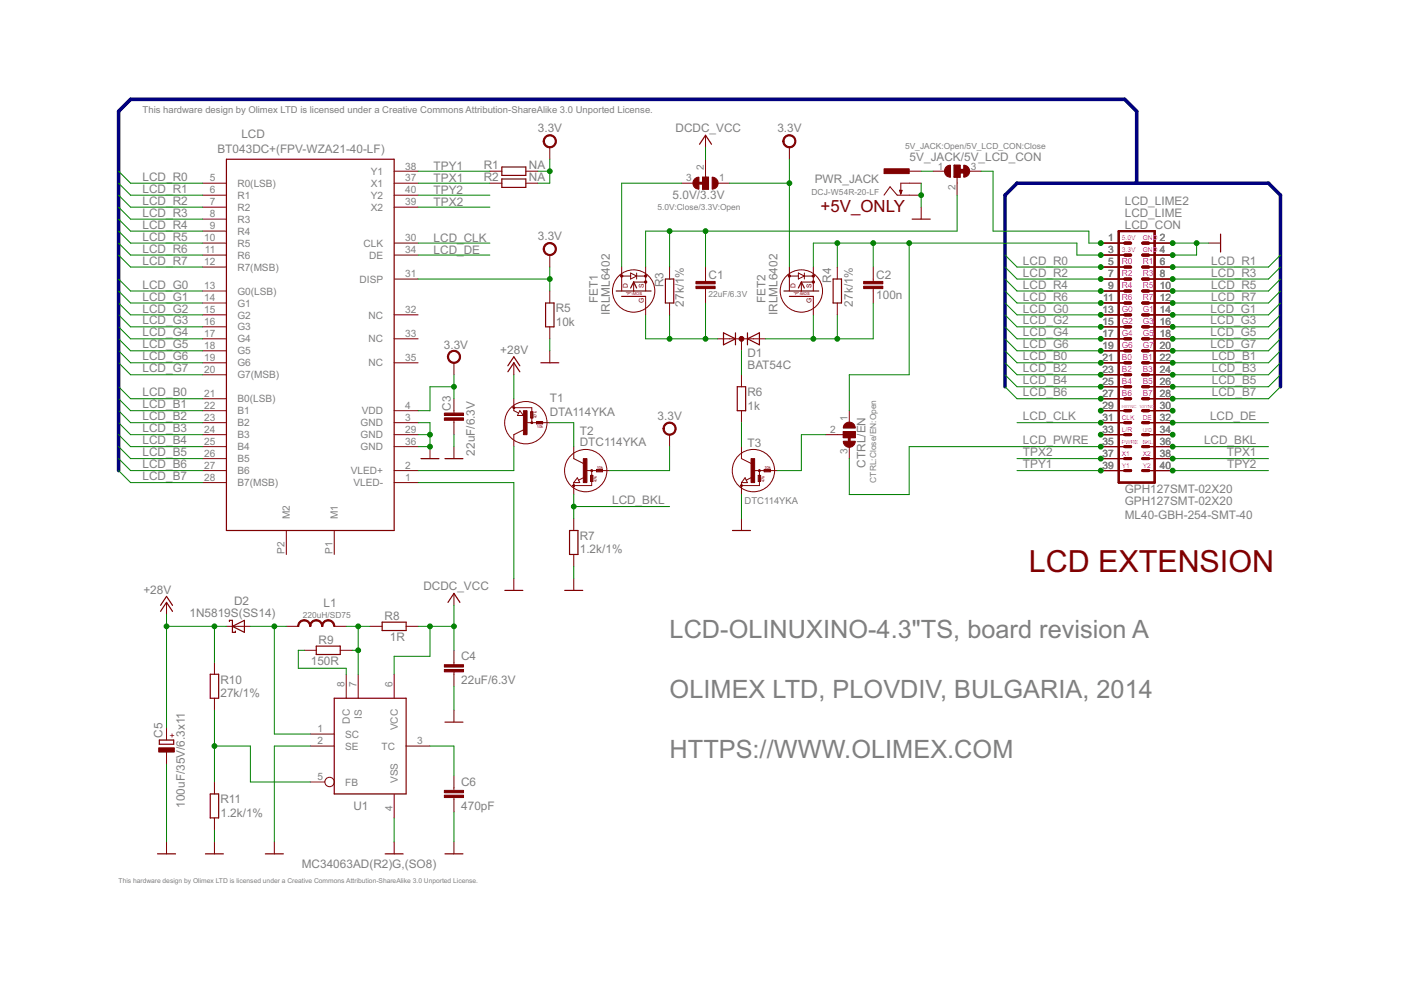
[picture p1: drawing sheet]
<svg xmlns="http://www.w3.org/2000/svg" width="297mm" height="210mm" viewBox="0 0 297 210" stroke-linecap="round" stroke-linejoin="round" font-family="sans-serif">
<g fill="none" stroke="#800000" stroke-width=".61">
<path d="M147.7 38.8h1.9M238.5 59.2h1.2M238.5 56.6h1.2M238.5 54.1h1.2M238.5 51.5h1.2M242.3 59.2h1.2M242.3 56.6h1.2M242.3 54.1h1.2M242.3 51.5h1.2M238.5 61.7h1.2M238.5 64.2h1.2M238.5 66.8h1.2"/>
<path d="M238.5 69.3h1.2M238.5 71.8h1.2M238.5 74.4h1.2M238.5 76.9h1.2M238.5 79.5h1.2M242.3 61.7h1.2M242.3 64.2h1.2M242.3 66.8h1.2M242.3 69.3h1.2M242.3 71.8h1.2M242.3 74.4h1.2M242.3 76.9h1.2"/>
<path d="M242.3 79.5h1.2M180.1 92.2v1.9M238.5 82h1.2M238.5 84.5h1.2M238.5 87.1h1.2M238.5 89.6h1.2M238.5 92.2h1.2M238.5 94.7h1.2M238.5 97.2h1.2M238.5 99.8h1.2M242.3 82h1.2M242.3 84.5h1.2"/>
<path d="M242.3 87.1h1.2M242.3 89.6h1.2M242.3 92.2h1.2M242.3 94.7h1.2M242.3 97.2h1.2M242.3 99.8h1.2"/>
</g>
<path d="M202.9 36.3h2.1" fill="none" stroke="#800000" stroke-width="1"/>
<g fill="#800000" stroke="#800000" stroke-width=".21">
<path d="M166.3 29a1.39 1.39 0 0 1 2.3 .2 1.39 1.39 0 0 1-.9 2.1 1.39 1.39 0 0 1-1.7-1.3h.2a1.15 1.15 0 0 1 1.6-1.1 1.15 1.15 0 0 1 .3 1.9 1.15 1.15 0 0 1-1.8-.6l-.1-.2h-.2z" fill-rule="evenodd"/>
<path d="M131.6 58.3h.4v.4h-.4z" fill-rule="evenodd"/>
<path d="M136.7 58.3h.4v.4h-.4z" fill-rule="evenodd"/>
<path d="M136.7 59.6h.4v.4h-.4z" fill-rule="evenodd"/>
<path d="M167.2 58.3h.3v.4h-.3z" fill-rule="evenodd"/>
<path d="M172.3 58.3h.3v.4h-.3z" fill-rule="evenodd"/>
<path d="M172.3 59.6h.3v.4h-.3z" fill-rule="evenodd"/>
<path d="M160.9 99.6h.3v.3h-.3l-.1-.1 .3-.1-.3 .1z" fill-rule="evenodd"/>
<path d="M157.1 102.8h.3v.3h-.3l-.1-.1 .2-.1-.2 .1z" fill-rule="evenodd"/>
<path d="M115.5 29a1.4 1.4 0 0 1 2.3 .2 1.4 1.4 0 0 1-.9 2.1 1.4 1.4 0 0 1-1.7-1.3h.2a1.15 1.15 0 0 1 1.6-1.1 1.15 1.15 0 0 1 .3 1.9 1.15 1.15 0 0 1-1.8-.6l-.1-.2h-.2z" fill-rule="evenodd"/>
<path d="M178.8 93.6h2.5a1.27 1.27 0 0 1-1.2 1.2 1.27 1.27 0 0 1-1.3-1.2z" fill-rule="evenodd"/>
<path d="M179.2 89.8a1.27 1.27 0 0 1 1.4-.2 1.27 1.27 0 0 1 .7 1.2h-2.5l.1-.5z" fill-rule="evenodd"/>
<path d="M69.6 131.4a1.37 1.37 0 0 1 1.4 1.4h-.3l-.2-.7-.4-.3-.5-.1z" fill-rule="evenodd"/>
<path d="M68.6 131.8l.5-.3 .5-.1v.3l-.5 .1-.4 .3-.2 .7h-.3l.1-.5z" fill-rule="evenodd"/>
<path d="M67.1 131.4a1.37 1.37 0 0 1 1.4 1.4h-.3l-.3-.7-.4-.3-.4-.1z" fill-rule="evenodd"/>
<path d="M66.1 131.8l.5-.3 .5-.1v.3l-.6 .1-.4 .3-.2 .7h-.2v-.5z" fill-rule="evenodd"/>
<path d="M64.5 131.4a1.37 1.37 0 0 1 1.4 1.4h-.2l-.3-.7-.4-.3-.5-.1z" fill-rule="evenodd"/>
<path d="M63.5 131.8l.6-.3 .4-.1v.3l-.5 .1-.4 .3-.2 .7h-.3l.1-.5z" fill-rule="evenodd"/>
<path d="M95.2 74.7a1.4 1.4 0 0 1 2.3 .2 1.4 1.4 0 0 1-.9 2.1 1.4 1.4 0 0 1-1.8-1.4h.3a1.15 1.15 0 0 1 1.6-1 1.15 1.15 0 0 1 .3 1.9 1.15 1.15 0 0 1-1.9-.6v-.3h-.3z" fill-rule="evenodd"/>
<path d="M115.5 51.8a1.4 1.4 0 0 1 2.3 .3 1.4 1.4 0 0 1-.8 2 1.4 1.4 0 0 1-1.8-1.3h.2a1.15 1.15 0 0 1 1.6-1.1 1.15 1.15 0 0 1 .3 1.9 1.15 1.15 0 0 1-1.8-.5l-.1-.3h-.2z" fill-rule="evenodd"/>
<path d="M147.2 38l.5-.4h.5v2.5a1.27 1.27 0 0 1-1.2-.7 1.27 1.27 0 0 1 .2-1.4z" fill-rule="evenodd"/>
<path d="M151 37.6a1.27 1.27 0 0 1 1.3 1.2 1.27 1.27 0 0 1-1.3 1.3z" fill-rule="evenodd"/>
<path d="M125.3 99.6h.3v.3h-.3v-.1h.2h-.2z" fill-rule="evenodd"/>
<path d="M121.5 102.8h.3v.3h-.3v-.1h.2h-.2z" fill-rule="evenodd"/>
<path d="M112.6 89.5h.3v.3h-.3v-.2h.2h-.2z" fill-rule="evenodd"/>
<path d="M108.8 86.3h.3v.3h-.3v-.2h.2h-.2z" fill-rule="evenodd"/>
<path d="M140.9 89.9a1.39 1.39 0 0 1 2.3 .3 1.39 1.39 0 0 1-.9 2 1.39 1.39 0 0 1-1.7-1.3h.2a1.15 1.15 0 0 1 1.6-1.1 1.15 1.15 0 0 1 .3 1.9 1.15 1.15 0 0 1-1.8-.5l-.1-.3h-.2z" fill-rule="evenodd"/>
<path d="M204.3 35a1.27 1.27 0 0 1 1.3 1.3 1.27 1.27 0 0 1-1.3 1.3z" fill-rule="evenodd"/>
<path d="M200.6 35.5l.5-.4 .4-.1v2.6a1.27 1.27 0 0 1-1.1-.8 1.27 1.27 0 0 1 .2-1.3z" fill-rule="evenodd"/>
<circle cx="157.2" cy="71.8" r=".51"/>
</g>
<g fill="none" stroke="#800000" stroke-width=".21">
<path d="M42.9 38.8h5.1M83.6 38.8h5M83.6 36.3h5M103.9 38.8h2.5M103.9 36.3h2.5M111.5 38.8h2.5M111.5 36.3h2.5M116.6 31.2v2.6M144.5 38.8h2.5M148.9 37.6h1.3v2.5h-1.3zM149.6 28.7v2.5M149.6 33.8v3.8"/>
<path d="M152.1 38.8h2.6M167.4 31.2v2.6M192.8 36.3h2.5M195.3 38.8h-4.3v2.3M197.8 36.3h2.6M202.3 35h1.3v2.6h-1.3zM202.9 37.6v3.8M205.5 36.3h2.5M42.9 51.5h5.1M42.9 54.1h5.1M42.9 56.6h5.1M42.9 41.4h5.1"/>
<path d="M42.9 43.9h5.1M42.9 46.5h5.1M42.9 49h5.1M83.6 51.5h5M83.6 54.1h5M83.6 59.2h5M83.6 41.4h5M83.6 43.9h5M116.6 54.1v2.5M131.8 58.5h1.9M131.8 56.6v5.1M133.7 57.9l1.3 .6-1.3 .7z"/>
<path d="M135 58.5h1.9M135 57.9v1.3M136.9 56.6v5.1M136.9 59.8h-2.6v1.9M142 56.6v2.6M149.6 56.6v3.1M167.4 56.6v5.1M167.4 58.5h1.9M169.3 57.9l1.2 .6-1.2 .7zM170.5 58.5h1.9M170.5 57.9v1.3M172.4 59.8h-2.5v1.9"/>
<path d="M172.4 56.6v5.1M177.5 56.6v2.6M185.1 56.6v3.1M187.4 41.4l1.3-1.8 1.5 1.8h5.1M195.3 43.9v2.6M233.4 51.5h5.1M233.4 54.1h5.1M233.4 56.6h5.1M233.4 59.2h5.1M243.5 51.5h5.1M243.5 54.1h5.1M243.5 56.6h5.1"/>
<path d="M243.5 59.2h5.1M256.2 51.5h2.6M42.9 61.7h5.1M42.9 64.2h5.1M42.9 66.8h5.1M42.9 69.3h5.1M42.9 71.8h5.1M42.9 74.4h5.1M42.9 76.9h5.1M42.9 79.5h5.1M83.6 66.8h5M83.6 71.8h5"/>
<path d="M83.6 76.9h5M96.2 76.9v2.6M108.9 76.9v2.6M116.6 61.7v2.5M116.6 69.3v2.5M116.6 74.4v2.5M136.9 62.9v3.9M142 64.2v2.6M149.6 61.2v3M152.1 71.8h10.2M157.2 71.8v2.6M157.2 79.5v2.5"/>
<path d="M172.4 62.9v3.9M177.5 64.2v2.6M185.1 61.2v3M233.4 61.7h5.1M233.4 64.2h5.1M233.4 66.8h5.1M233.4 69.3h5.1M233.4 71.8h5.1M233.4 74.4h5.1M233.4 76.9h5.1M233.4 79.5h5.1M243.5 61.7h5.1"/>
<path d="M243.5 64.2h5.1M243.5 66.8h5.1M243.5 69.3h5.1M243.5 71.8h5.1M243.5 74.4h5.1M243.5 76.9h5.1M243.5 79.5h5.1M42.9 84.5h5.1M42.9 87.1h5.1M42.9 89.6h5.1M42.9 92.2h5.1M42.9 94.7h5.1"/>
<path d="M42.9 97.2h5.1M42.9 99.8h5.1M83.6 87.1h5M83.6 89.6h5M83.6 92.2h5M83.6 94.7h5M83.6 99.8h5M91.2 94.7v2.5M96.2 84.5v3.1M96.2 89.1v3.1M96.2 94.7v2.5M108.9 84.5v2.6l1 .5"/>
<path d="M108.9 86.4h3.9v3.2M110.2 87.1l.8 1h-1.3zM111 91.1l-2.1 1.1v2.5M111.5 89.6h5.1M112.5 87.3h.5v1.3h-.5zM112.6 87.3v1.3M112.9 87.3v1.3M113.8 89.4h1.2v.5h-1.2zM113.8 89.7h1.2M113.8 89.5h1.2M121.6 94.7v2.5l2.1 1.1M124.2 99.8h5.1"/>
<path d="M125.5 99.8v3.2h-3.9M126.5 99.5h1.2v.5h-1.2zM126.5 99.7h1.2M126.5 99.9h1.2M142 92.2v2.5M157.2 87.1v2.5M157.2 94.7v2.5l2 1.1M159.7 99.8h5.1M161 99.8v3.2h-3.8M162 99.5h1.3v.5h-1.3zM162 99.7h1.3M162 99.9h1.3"/>
<path d="M175 92.2h3.8M178.8 91.5h2.5v1.3h-2.5zM180.1 87.1v2.5M180.1 94.7v2.5M233.4 82h5.1M233.4 84.5h5.1M233.4 87.1h5.1M233.4 89.6h5.1M233.4 92.2h5.1M233.4 94.7h5.1M233.4 97.2h5.1M233.4 99.8h5.1"/>
<path d="M243.5 82h5.1M243.5 84.5h5.1M243.5 87.1h5.1M243.5 89.6h5.1M243.5 92.2h5.1M243.5 94.7h5.1M243.5 97.2h5.1M243.5 99.8h5.1M42.9 102.3h5.1M60.7 112.5v5.1M70.9 112.5v5.1M83.6 102.3h5"/>
<path d="M121.6 102.3v2.6M121.6 109.9v2.6M121.6 117.6v2.5M122.4 101.3l.5 1h-1.3zM123.9 101.2l-1.2 .6M125.2 100.8h.5v1.3h-.5zM125.3 100.8v1.3M125.6 100.8v1.3M157.2 102.3v2.6M157.2 109.9v2.6M158 101.3l.5 1h-1.3zM159.4 101.2l-1.2 .6"/>
<path d="M160.8 100.8h.5v1.3h-.5zM160.9 100.8v1.3M161.1 100.8v1.3M35.3 127.7v2.6M48 132.8h5.1M60.7 132.8h2.5M64.5 137.9h2.6M70.9 132.8h2.5M72.1 137.9h2.6M78.5 132.8h2.5M86.1 132.8h2.5M96.2 125.8v2.6"/>
<path d="M96.2 137.9v3M108.9 122.6v2.6M121.6 122.6v2.6M35.3 154.4v2.5M35.3 159.4v2.6M45.5 140.4v2.6M45.5 148v2.6M65.8 158.2h5.1M65.8 155.6h5.1M73.4 143v5M75.9 143v5M83.6 143v5"/>
<path d="M86.1 158.2h5.1M96.2 142.5v3M96.2 150.6v2.5M35.3 178.5v2.5M45.5 165.8v2.5M45.5 173.4v2.6M45.5 178.5v2.5M58.2 178.5v2.5M65.8 165.8h3.1M83.6 168.3v5.1M83.6 178.5v2.5M96.2 164.5v3.1"/>
<path d="M96.2 169.1v3M96.2 178.5v2.5"/>
<circle cx="134.3" cy="61.7" r="4.5"/>
<circle cx="169.9" cy="61.7" r="4.5"/>
<circle cx="111.5" cy="89.6" r="4.5"/>
<circle cx="124.2" cy="99.8" r="4.5"/>
<circle cx="159.7" cy="99.8" r="4.5"/>
<circle cx="69.9" cy="165.8" r=".99"/>
</g>
<g fill="none" stroke="#800000" stroke-width=".25">
<path d="M48 33.8h35.6v78.7h-35.6zM106.4 38h5.1v1.7h-5.1zM106.4 35.4h5.1v1.8h-5.1zM148.3 30.6l1.3-1.9 1.3 1.9M141.1 59.2h1.8v5h-1.8zM176.6 59.2h1.8v5h-1.8zM190.7 40.4h.5l-.2 .7zM193.4 46.5h3.8M258.8 49.6v3.8M107.7 78.8l1.2-1.9 1.3 1.9M107.7 77.6l1.2-2 1.3 2M114.7 76.9h3.8"/>
<path d="M115.7 64.2h1.8v5.1h-1.8zM130.7 61.7h7.3M131.8 62.8h5.1M133.7 61.1l.6-1.3 .7 1.3M153.4 70.6l2.5 1.2-2.5 1.3zM155.9 70.6v2.5M158.5 71.8l2.5-1.2v2.5zM158.5 70.6v2.5M166.2 61.7h7.4M167.4 62.8h5M169.3 61.1l.6-1.3 .6 1.3M89.3 97.2h3.8"/>
<path d="M94.3 97.2h3.8M156.3 82h1.8v5.1h-1.8zM120.8 112.5h1.7v5.1h-1.7zM155.3 112.5h3.8M34 129.6l1.3-1.9 1.3 1.9M34 128.4l1.3-2 1.3 2M48.6 131.8v-.3h.7v2.6h.6v-.3M49.3 132.8l2.5-1.3v2.6zM67.1 137h5v1.8h-5zM81 131.9h5.1v1.8h-5.1zM95 127.7l1.2-1.9 1.3 1.9M107 125.2h3.8"/>
<path d="M119.7 125.2h3.8M33.8 156.9h3v.9h-3zM44.6 143h1.8v5h-1.8zM70.9 148h15.2v20.3h-15.2zM94.3 153.1h3.8M44.6 168.3h1.8v5.1h-1.8zM33.4 181h3.8M43.6 181h3.8M56.3 181h3.8M81.7 181h3.8M94.3 181h3.8"/>
</g>
<path d="M237.2 49h7.6v53.3h-7.6z" fill="none" stroke="#800000" stroke-width=".42"/>
<g fill="#800000" stroke="#800000" stroke-width=".21">
<path d="M159.2 97.2h.8v5.1h-.8z"/>
<path d="M178.8 91.5h2.5v1.3h-2.5z"/>
<path d="M147.6 60.7h4v.5h-4z"/>
<path d="M147.6 59.7h4v.5h-4z"/>
<path d="M183.1 60.7h4.1v.5h-4.1z"/>
<path d="M183.1 59.7h4.1v.5h-4.1z"/>
<path d="M33.7 158.6h3.3v.8h-3.3z"/>
<path d="M94.2 168.6h4.1v.5h-4.1z"/>
<path d="M94.2 167.6h4.1v.5h-4.1z"/>
<path d="M94.2 141.9h4.1v.6h-4.1z"/>
<path d="M94.2 140.9h4.1v.5h-4.1z"/>
<path d="M94.2 88.6h4.1v.5h-4.1z"/>
<path d="M94.2 87.6h4.1v.5h-4.1z"/>
<path d="M148.9 37.6h1.3v2.5h-1.3z"/>
<path d="M123.7 97.2h.7v5.1h-.7z"/>
<path d="M111 87.1h.7v5.1h-.7z"/>
<path d="M187.4 35.8h5.4v1h-5.4z"/>
<path d="M202.3 35h1.3v2.6h-1.3z"/>
</g>
<path d="M241 38.8v-15.2l-2.5-2.5h-210.8l-2.6 2.5v76.2M213.1 82v-40.6l2.5-2.6h53.3l2.6 2.6v40.6" fill="none" stroke="#000080" stroke-width=".76"/>
<g fill="none" stroke="#008000" stroke-width=".21">
<path d="M25.1 36.3l2.6 2.5h15.2M25.1 38.8l2.6 2.6h15.2M88.6 38.8h15.3M88.6 36.3h15.3M114 36.3h2.6M116.6 33.8v5h-2.6M144.5 38.8h-12.7v17.8M149.6 31.2v2.6M154.7 38.8h12.7M167.4 33.8v22.8M195.3 38.8v5.1M195.3 36.3h2.5"/>
<path d="M208 36.3h2.5v12.7h20.4v2.5h2.5M25.1 49l2.6 2.5h15.2M25.1 51.5l2.6 2.6h15.2M25.1 41.4l2.6 2.5h15.2M25.1 54.1l2.6 2.5h15.2M25.1 43.9l2.6 2.6h15.2M25.1 59.2l2.6 2.5h15.2M25.1 46.5l2.6 2.5h15.2M88.6 51.5h15.3M88.6 54.1h15.3M88.6 59.2h28M88.6 43.9h15.3"/>
<path d="M88.6 41.4h15.3M116.6 56.6v5.1M142 49v7.6M149.6 49v7.6M177.5 51.5v5.1M185.1 51.5v5.1M192.8 51.5v28h-12.7v7.6M202.9 41.4v7.6h-66v7.6M213.1 56.6l2.5 2.6h17.8M213.1 54.1l2.5 2.5h17.8M213.1 59.2l2.5 2.5h17.8M233.4 54.1h-5.1v-2.6h-55.9v5.1"/>
<path d="M248.6 51.5h7.6M253.7 51.5v2.6h-5.1M271.5 56.6l-2.6 2.6h-20.3M271.5 54.1l-2.6 2.5h-20.3M271.5 59.2l-2.6 2.5h-20.3M25.1 61.7l2.6 2.5h15.2M25.1 64.2l2.6 2.6h15.2M25.1 66.8l2.6 2.5h15.2M25.1 69.3l2.6 2.5h15.2M25.1 71.8l2.6 2.6h15.2M25.1 74.4l2.6 2.5h15.2M25.1 76.9l2.6 2.6h15.2"/>
<path d="M96.2 79.5v5M108.9 79.5v5M116.6 71.8v2.6M136.9 66.8v5h15.2M142 66.8v5M149.6 64.2v7.6M157.2 74.4v5.1M172.4 66.8v5M177.5 66.8v5M185.1 64.2v7.6h-22.8M213.1 79.5l2.5 2.5h17.8M213.1 61.7l2.5 2.5h17.8"/>
<path d="M213.1 64.2l2.5 2.6h17.8M213.1 66.8l2.5 2.5h17.8M213.1 69.3l2.5 2.5h17.8M213.1 71.8l2.5 2.6h17.8M213.1 74.4l2.5 2.5h17.8M213.1 76.9l2.5 2.6h17.8M271.5 79.5l-2.6 2.5h-20.3M271.5 61.7l-2.6 2.5h-20.3M271.5 64.2l-2.6 2.6h-20.3M271.5 66.8l-2.6 2.5h-20.3M271.5 69.3l-2.6 2.5h-20.3M271.5 71.8l-2.6 2.6h-20.3"/>
<path d="M271.5 74.4l-2.6 2.5h-20.3M271.5 76.9l-2.6 2.6h-20.3M25.1 89.6l2.6 2.6h15.2M25.1 87.1l2.6 2.5h15.2M25.1 92.2l2.6 2.5h15.2M25.1 99.8l2.6 2.5h15.2M25.1 84.5l2.6 2.6h15.2M25.1 97.2l2.6 2.6h15.2M25.1 94.7l2.6 2.5h15.2M25.1 82l2.6 2.5h15.2M88.6 92.2h2.6M88.6 89.6h2.6v5.1h-2.6"/>
<path d="M96.2 92.2v2.5M96.2 82h-5v5.1h-2.6M108.9 94.7v5.1h-20.3M116.6 89.6h5v5.1M142 94.7v5.1h-12.7M157.2 89.6v5.1M175 92.2h-5.1v7.6h-5.1M213.1 82l2.5 2.5h17.8M215.6 89.6h17.8M215.6 99.8h17.8M215.6 97.2h17.8M233.4 94.7h-40.6v10.2h-12.7v-7.7"/>
<path d="M248.6 89.6h20.3M248.6 94.7h20.3M248.6 99.8h20.3M248.6 97.2h20.3M271.5 82l-2.6 2.5h-20.3M88.6 102.3h20.3v20.3M121.6 104.9v5M121.6 107.4h20.4M157.2 104.9v5M35.3 130.3v24.1M35.3 132.8h12.7M45.5 132.8v7.6"/>
<path d="M53.1 132.8h7.6M58.2 132.8v22.8h7.6M64.5 137.9h-1.3v3.8h10.2v1.3M73.4 132.8h5.1M74.7 137.9h1.2M75.9 132.8v10.2M88.6 132.8h7.6M91.2 132.8v6.3h-7.6v3.9M96.2 128.4v9.5M121.6 120.1v2.5M45.5 158.2h7.6v7.6h12.7M45.5 150.6v15.2"/>
<path d="M65.8 158.2h-7.6v20.3M91.2 158.2h5v6.3M96.2 145.5v5.1M35.3 162v16.5M45.5 176v2.5M83.6 173.4v5.1M96.2 172.1v6.4"/>
</g>
<g fill="#008000" stroke="#008000" stroke-width=".21">
<circle cx="253.7" cy="51.5" r=".51"/>
<circle cx="248.6" cy="51.5" r=".51"/>
<circle cx="248.6" cy="54.1" r=".51"/>
<circle cx="91.2" cy="92.2" r=".51"/>
<circle cx="91.2" cy="94.7" r=".51"/>
<circle cx="195.3" cy="41.4" r=".51"/>
<circle cx="167.4" cy="38.8" r=".51"/>
<circle cx="116.6" cy="36.3" r=".51"/>
<circle cx="96.2" cy="82" r=".51"/>
<circle cx="116.6" cy="59.2" r=".51"/>
<circle cx="96.2" cy="132.8" r=".51"/>
<circle cx="91.2" cy="132.8" r=".51"/>
<circle cx="248.6" cy="97.2" r=".51"/>
<circle cx="233.4" cy="99.8" r=".51"/>
<circle cx="233.4" cy="97.2" r=".51"/>
<circle cx="248.6" cy="99.8" r=".51"/>
<circle cx="233.4" cy="89.6" r=".51"/>
<circle cx="248.6" cy="89.6" r=".51"/>
<circle cx="233.4" cy="56.6" r=".51"/>
<circle cx="233.4" cy="59.2" r=".51"/>
<circle cx="248.6" cy="56.6" r=".51"/>
<circle cx="248.6" cy="59.2" r=".51"/>
<circle cx="248.6" cy="61.7" r=".51"/>
<circle cx="248.6" cy="64.2" r=".51"/>
<circle cx="233.4" cy="61.7" r=".51"/>
<circle cx="233.4" cy="64.2" r=".51"/>
<circle cx="233.4" cy="66.8" r=".51"/>
<circle cx="233.4" cy="69.3" r=".51"/>
<circle cx="233.4" cy="71.8" r=".51"/>
<circle cx="233.4" cy="74.4" r=".51"/>
<circle cx="248.6" cy="66.8" r=".51"/>
<circle cx="248.6" cy="69.3" r=".51"/>
<circle cx="248.6" cy="71.8" r=".51"/>
<circle cx="248.6" cy="74.4" r=".51"/>
<circle cx="233.4" cy="76.9" r=".51"/>
<circle cx="233.4" cy="79.5" r=".51"/>
<circle cx="233.4" cy="82" r=".51"/>
<circle cx="233.4" cy="84.5" r=".51"/>
<circle cx="248.6" cy="76.9" r=".51"/>
<circle cx="248.6" cy="79.5" r=".51"/>
<circle cx="248.6" cy="82" r=".51"/>
<circle cx="248.6" cy="84.5" r=".51"/>
<circle cx="233.4" cy="94.7" r=".51"/>
<circle cx="248.6" cy="94.7" r=".51"/>
<circle cx="121.6" cy="107.4" r=".51"/>
<circle cx="177.5" cy="71.8" r=".51"/>
<circle cx="172.4" cy="71.8" r=".51"/>
<circle cx="142" cy="71.8" r=".51"/>
<circle cx="149.6" cy="71.8" r=".51"/>
<circle cx="45.5" cy="132.8" r=".51"/>
<circle cx="35.3" cy="132.8" r=".51"/>
<circle cx="45.5" cy="158.2" r=".51"/>
<circle cx="58.2" cy="132.8" r=".51"/>
<circle cx="75.9" cy="132.8" r=".51"/>
<circle cx="75.9" cy="137.9" r=".51"/>
<circle cx="142" cy="49" r=".51"/>
<circle cx="149.6" cy="49" r=".51"/>
<circle cx="177.5" cy="51.5" r=".51"/>
<circle cx="192.8" cy="51.5" r=".51"/>
<circle cx="185.1" cy="51.5" r=".51"/>
<circle cx="233.4" cy="54.1" r=".51"/>
<circle cx="233.4" cy="87.1" r=".51"/>
<circle cx="233.4" cy="92.2" r=".51"/>
<circle cx="248.6" cy="87.1" r=".51"/>
<circle cx="248.6" cy="92.2" r=".51"/>
<circle cx="233.4" cy="51.5" r=".51"/>
</g>
<text font-size="7.2" fill="#800000" x="218.2" y="121.4">LCD EXTENSION</text>
<g font-size="6" fill="#808080">
<text x="142" y="135.3">LCD-OLINUXINO-4.3&quot;TS, board revision A</text>
<text x="142" y="148">OLIMEX LTD, PLOVDIV, BULGARIA, 2014</text>
<text x="142" y="160.7">HTTPS://WWW.OLIMEX.COM</text>
</g>
<text font-size="4" fill="#800000" x="174" y="44.9">+5V_ONLY</text>
<g font-size="2.8" fill="#808080">
<text x="51.2" y="29.3">LCD</text>
<text x="114" y="28">3.3V</text>
<text x="143.2" y="28">DCDC_VCC</text>
<text x="164.8" y="28">3.3V</text>
<text x="46.1" y="32.5">BT043DC+(FPV-WZA21-40-LF)</text>
<text x="102.6" y="35.9">R1</text>
<text x="112.1" y="35.9">NA</text>
<text x="192.9" y="34.1">5V_JACK/5V_LCD_CON</text>
<text x="30.2" y="38.3">LCD_R0</text>
<text x="30.2" y="40.9">LCD_R1</text>
<text x="91.9" y="38.6">TPX1</text>
<text x="91.9" y="36">TPY1</text>
<text x="91.9" y="41.1">TPY2</text>
<text x="102.6" y="38.5">R2</text>
<text x="112.1" y="38.5">NA</text>
<text x="172.7" y="38.8">PWR_JACK</text>
<text x="30.2" y="43.4">LCD_R2</text>
<text x="30.2" y="45.9">LCD_R3</text>
<text x="91.9" y="43.7">TPX2</text>
<text x="142.6" y="42.3">5.0V/3.3V</text>
<text x="238.5" y="43.4">LCD_LIME2</text>
<text x="238.5" y="45.9">LCD_LIME</text>
<text x="30.2" y="51">LCD_R5</text>
<text x="30.2" y="48.5">LCD_R4</text>
<text x="30.2" y="53.6">LCD_R6</text>
<text x="91.9" y="51.3">LCD_CLK</text>
<text x="91.9" y="53.8">LCD_DE</text>
<text x="114" y="50.9">3.3V</text>
<text x="238.5" y="48.5">LCD_CON</text>
<text x="30.2" y="56.1">LCD_R7</text>
<text x="150.2" y="59.2">C1</text>
<text x="176.2" y="59.9" transform="rotate(-90 176.2 59.9)">R4</text>
<text x="185.8" y="59.2">C2</text>
<text x="216.9" y="56.1">LCD_R0</text>
<text x="216.9" y="58.6">LCD_R2</text>
<text x="256.8" y="56.1">LCD_R1</text>
<text x="256.8" y="58.6">LCD_R3</text>
<text x="30.2" y="61.2">LCD_G0</text>
<text x="30.2" y="63.7">LCD_G1</text>
<text x="126.7" y="64.2" transform="rotate(-90 126.7 64.2)">FET1</text>
<text x="140.7" y="60.9" transform="rotate(-90 140.7 60.9)">R3</text>
<text x="145" y="65" transform="rotate(-90 145 65)">27k/1%</text>
<text x="162.3" y="64.2" transform="rotate(-90 162.3 64.2)">FET2</text>
<text x="180.8" y="65" transform="rotate(-90 180.8 65)">27k/1%</text>
<text x="185.8" y="63.5">100n</text>
<text x="216.9" y="61.2">LCD_R4</text>
<text x="216.9" y="63.7">LCD_R6</text>
<text x="256.8" y="61.2">LCD_R5</text>
<text x="256.8" y="63.7">LCD_R7</text>
<text x="30.2" y="66.3">LCD_G2</text>
<text x="30.2" y="71.3">LCD_G4</text>
<text x="30.2" y="68.8">LCD_G3</text>
<text x="117.8" y="69.1">10k</text>
<text x="117.8" y="66.2">R5</text>
<text x="129.3" y="66.8" transform="rotate(-90 129.3 66.8)">IRLML6402</text>
<text x="164.8" y="66.8" transform="rotate(-90 164.8 66.8)">IRLML6402</text>
<text x="216.9" y="66.3">LCD_G0</text>
<text x="216.9" y="68.8">LCD_G2</text>
<text x="216.9" y="71.3">LCD_G4</text>
<text x="256.7" y="66.3">LCD_G1</text>
<text x="256.7" y="68.8">LCD_G3</text>
<text x="256.7" y="71.3">LCD_G5</text>
<text x="30.2" y="76.4">LCD_G6</text>
<text x="30.2" y="73.9">LCD_G5</text>
<text x="94.1" y="74">3.3V</text>
<text x="106.1" y="75.1">+28V</text>
<text x="158.5" y="75.7">D1</text>
<text x="216.9" y="73.9">LCD_G6</text>
<text x="216.9" y="76.4">LCD_B0</text>
<text x="256.7" y="73.9">LCD_G7</text>
<text x="256.9" y="76.4">LCD_B1</text>
<text x="30.2" y="79">LCD_G7</text>
<text x="158.5" y="78.2">BAT54C</text>
<text x="216.9" y="79">LCD_B2</text>
<text x="216.9" y="81.5">LCD_B4</text>
<text x="256.9" y="79">LCD_B3</text>
<text x="256.9" y="81.5">LCD_B5</text>
<text x="30.2" y="84">LCD_B0</text>
<text x="30.2" y="89.1">LCD_B2</text>
<text x="30.2" y="86.6">LCD_B1</text>
<text x="95.6" y="87.1" transform="rotate(-90 95.6 87.1)">C3</text>
<text x="116.6" y="88.2">DTA114YKA</text>
<text x="116.6" y="85.2">T1</text>
<text x="139.4" y="89">3.3V</text>
<text x="158.5" y="86.8">1k</text>
<text x="158.5" y="84">R6</text>
<text x="216.9" y="89.1">LCD_CLK</text>
<text x="216.9" y="84">LCD_B6</text>
<text x="256.5" y="89.1">LCD_DE</text>
<text x="256.9" y="84">LCD_B7</text>
<text x="30.2" y="94.2">LCD_B4</text>
<text x="30.2" y="91.7">LCD_B3</text>
<text x="122.9" y="94.6">DTC114YKA</text>
<text x="122.9" y="92.2">T2</text>
<text x="158.5" y="94.7">T3</text>
<text x="216.9" y="94.2">LCD_PWRE</text>
<text x="255.3" y="94.2">LCD_BKL</text>
<text x="30.2" y="99.3">LCD_B6</text>
<text x="30.2" y="96.7">LCD_B5</text>
<text x="30.2" y="101.8">LCD_B7</text>
<text x="100.7" y="96.6" transform="rotate(-90 100.7 96.6)">22uF/6.3V</text>
<text x="183.5" y="99.1" transform="rotate(-90 183.5 99.1)">CTRL/EN</text>
<text x="216.9" y="99.3">TPY1</text>
<text x="216.9" y="96.7">TPX2</text>
<text x="260.1" y="96.7">TPX1</text>
<text x="260.2" y="99.3">TPY2</text>
<text x="129.8" y="106.9">LCD_BKL</text>
<text x="238.5" y="104.6">GPH127SMT-02X20</text>
<text x="238.5" y="107.1">GPH127SMT-02X20</text>
<text x="238.5" y="109.9">ML40-GBH-254-SMT-40</text>
<text x="122.9" y="117.3">1.2k/1%</text>
<text x="122.9" y="114.5">R7</text>
<text x="30.4" y="125.9">+28V</text>
<text x="89.8" y="125">DCDC_VCC</text>
<text x="40.2" y="130.9">1N5819S(SS14)</text>
<text x="49.6" y="128.3">D2</text>
<text x="68.6" y="128.7">L1</text>
<text x="81.5" y="131.5">R8</text>
<text x="67.6" y="136.6">R9</text>
<text x="82.6" y="135.8">1R</text>
<text x="65.9" y="140.9">150R</text>
<text x="97.8" y="140">C4</text>
<text x="46.7" y="147.8">27k/1%</text>
<text x="46.7" y="145">R10</text>
<text x="97.8" y="145.1">22uF/6.3V</text>
<text x="34.4" y="156.4" transform="rotate(-90 34.4 156.4)">C5</text>
<text x="97.8" y="166.7">C6</text>
<text x="39.2" y="171.3" transform="rotate(-90 39.2 171.3)">100uF/35V/6.3x11</text>
<text x="46.7" y="173.2">1.2k/1%</text>
<text x="46.7" y="170.4">R11</text>
<text x="74.9" y="171.6">U1</text>
<text x="97.8" y="171.8">470pF</text>
<text x="64" y="184.1">MC34063AD(R2)G,(SO8)</text>
</g>
<g font-size="2.4" fill="#808080">
<text x="85.9" y="35.9">38</text>
<text x="149.2" y="35.9" transform="rotate(-90 149.2 35.9)">2</text>
<text x="198.8" y="35.9">1</text>
<text x="205.8" y="35.9">3</text>
<text x="44.5" y="38.5">5</text>
<text x="44.5" y="41">6</text>
<text x="50.3" y="39.6">R0(LSB)</text>
<text x="78.6" y="37.1">Y1</text>
<text x="78.6" y="39.6">X1</text>
<text x="85.9" y="38.5">37</text>
<text x="85.9" y="41">40</text>
<text x="145.5" y="38.5">3</text>
<text x="152.5" y="38.5">1</text>
<text x="202.6" y="40.4" transform="rotate(-90 202.6 40.4)">2</text>
<text x="44.5" y="43.6">7</text>
<text x="44.5" y="46.1">8</text>
<text x="50.3" y="42.1">R1</text>
<text x="50.3" y="44.7">R2</text>
<text x="50.3" y="47.2">R3</text>
<text x="78.6" y="42.1">Y2</text>
<text x="78.6" y="44.7">X2</text>
<text x="85.9" y="43.6">39</text>
<text x="43.3" y="51.2">10</text>
<text x="43.4" y="53.7">11</text>
<text x="44.5" y="48.6">9</text>
<text x="50.3" y="49.8">R4</text>
<text x="50.3" y="52.3">R5</text>
<text x="77.1" y="52.3">CLK</text>
<text x="85.9" y="51.2">30</text>
<text x="85.9" y="53.7">34</text>
<text x="235" y="51.2">1</text>
<text x="235" y="53.7">3</text>
<text x="245.9" y="51.2">2</text>
<text x="245.9" y="53.7">4</text>
<text x="43.3" y="56.3">12</text>
<text x="50.3" y="54.8">R6</text>
<text x="50.3" y="57.4">R7(MSB)</text>
<text x="76.2" y="59.9">DISP</text>
<text x="78.3" y="54.8">DE</text>
<text x="85.9" y="58.8">31</text>
<text x="235" y="56.3">5</text>
<text x="235" y="58.8">7</text>
<text x="245.9" y="56.3">6</text>
<text x="245.9" y="58.8">8</text>
<text x="43.3" y="61.3">13</text>
<text x="43.3" y="63.9">14</text>
<text x="50.3" y="62.5">G0(LSB)</text>
<text x="50.3" y="65">G1</text>
<text x="233.9" y="63.9">11</text>
<text x="235" y="61.3">9</text>
<text x="245.9" y="61.3">10</text>
<text x="245.9" y="63.9">12</text>
<text x="43.3" y="66.4">15</text>
<text x="43.3" y="69">16</text>
<text x="43.3" y="71.5">17</text>
<text x="50.3" y="67.5">G2</text>
<text x="50.3" y="70.1">G3</text>
<text x="78.1" y="67.5">NC</text>
<text x="85.9" y="66.4">32</text>
<text x="85.9" y="71.5">33</text>
<text x="233.8" y="66.4">13</text>
<text x="233.8" y="69">15</text>
<text x="233.8" y="71.5">17</text>
<text x="245.9" y="66.4">14</text>
<text x="245.9" y="69">16</text>
<text x="245.9" y="71.5">18</text>
<text x="43.3" y="74">18</text>
<text x="43.3" y="76.6">19</text>
<text x="50.3" y="72.6">G4</text>
<text x="50.3" y="75.2">G5</text>
<text x="50.3" y="77.7">G6</text>
<text x="78.1" y="72.6">NC</text>
<text x="78.1" y="77.7">NC</text>
<text x="85.9" y="76.6">35</text>
<text x="233.8" y="74">19</text>
<text x="233.8" y="76.6">21</text>
<text x="245.9" y="74">20</text>
<text x="245.9" y="76.6">22</text>
<text x="43.3" y="79.1">20</text>
<text x="50.3" y="80.2">G7(MSB)</text>
<text x="233.8" y="79.1">23</text>
<text x="233.8" y="81.7">25</text>
<text x="245.9" y="79.1">24</text>
<text x="245.9" y="81.7">26</text>
<text x="43.3" y="84.2">21</text>
<text x="43.3" y="86.7">22</text>
<text x="43.3" y="89.3">23</text>
<text x="50.3" y="85.3">B0(LSB)</text>
<text x="50.3" y="87.8">B1</text>
<text x="76.7" y="87.8">VDD</text>
<text x="85.9" y="86.7">4</text>
<text x="85.9" y="89.3">3</text>
<text x="179.7" y="89.3" transform="rotate(-90 179.7 89.3)">1</text>
<text x="233.8" y="84.2">27</text>
<text x="233.8" y="86.7">29</text>
<text x="233.8" y="89.3">31</text>
<text x="245.9" y="84.2">28</text>
<text x="245.9" y="86.7">30</text>
<text x="245.9" y="89.3">32</text>
<text x="43.3" y="91.8">24</text>
<text x="43.3" y="94.3">25</text>
<text x="50.3" y="90.4">B2</text>
<text x="50.3" y="92.9">B3</text>
<text x="50.3" y="95.5">B4</text>
<text x="76.5" y="95.5">GND</text>
<text x="76.5" y="90.4">GND</text>
<text x="76.5" y="92.9">GND</text>
<text x="85.9" y="94.3">36</text>
<text x="85.9" y="91.8">29</text>
<text x="176" y="91.8">2</text>
<text x="233.8" y="91.8">33</text>
<text x="233.8" y="94.3">35</text>
<text x="245.9" y="91.8">34</text>
<text x="245.9" y="94.3">36</text>
<text x="43.3" y="96.9">26</text>
<text x="43.3" y="99.4">27</text>
<text x="43.3" y="102">28</text>
<text x="50.3" y="98">B5</text>
<text x="50.3" y="100.5">B6</text>
<text x="74.4" y="100.5">VLED+</text>
<text x="85.9" y="102">1</text>
<text x="85.9" y="99.4">2</text>
<text x="179.7" y="96.2" transform="rotate(-90 179.7 96.2)">3</text>
<text x="233.8" y="96.9">37</text>
<text x="233.8" y="99.4">39</text>
<text x="245.9" y="96.9">38</text>
<text x="245.9" y="99.4">40</text>
<text x="50.3" y="103.1">B7(MSB)</text>
<text x="74.9" y="103.1">VLED-</text>
<text x="61.5" y="110.1" transform="rotate(-90 61.5 110.1)">M2</text>
<text x="71.6" y="110.1" transform="rotate(-90 71.6 110.1)">M1</text>
<text x="60.3" y="117.4" transform="rotate(-90 60.3 117.4)">P2</text>
<text x="70.5" y="117.4" transform="rotate(-90 70.5 117.4)">P1</text>
<text x="73" y="145.7" transform="rotate(-90 73 145.7)">8</text>
<text x="75.6" y="145.7" transform="rotate(-90 75.6 145.7)">7</text>
<text x="83.2" y="145.7" transform="rotate(-90 83.2 145.7)">6</text>
<text x="67.3" y="155.3">1</text>
<text x="74.2" y="153.5" transform="rotate(-90 74.2 153.5)">DC</text>
<text x="76.7" y="152.4" transform="rotate(-90 76.7 152.4)">IS</text>
<text x="84.3" y="154.9" transform="rotate(-90 84.3 154.9)">VCC</text>
<text x="67.3" y="157.8">2</text>
<text x="73.2" y="158.9">SE</text>
<text x="73.2" y="156.4">SC</text>
<text x="80.9" y="158.9">TC</text>
<text x="88.4" y="157.8">3</text>
<text x="67.3" y="165.4">5</text>
<text x="73.2" y="166.6">FB</text>
<text x="84.3" y="166" transform="rotate(-90 84.3 166)">VSS</text>
<text x="83.2" y="171.9" transform="rotate(-90 83.2 171.9)">4</text>
</g>
<g font-size="2.2" fill="#808080">
<text x="30.2" y="24">This hardware design by Olimex LTD is licensed under a Creative Commons Attribution-ShareAlike 3.0 Unported License.</text>
<text x="157.8" y="106.9">DTC114YKA</text>
</g>
<g font-size="2" fill="#808080">
<text x="191.9" y="31.6">5V_JACK:Open/5V_LCD_CON:Close</text>
<text x="172.1" y="41.4">DCJ-W54R-20-LF</text>
<text x="139.4" y="44.6">5.0V:Close/3.3V:Open</text>
<text x="150.2" y="63">22uF/6.3V</text>
<text x="185.8" y="102.3" transform="rotate(-90 185.8 102.3)">CTRL:Close/EN:Open</text>
<text x="64.2" y="131">220uH/SD75</text>
</g>
<g font-size="2" fill="#f0f">
<text x="237.8" y="56">R0</text>
<text x="237.8" y="58.5">R2</text>
<text x="242.3" y="56">R1</text>
<text x="242.3" y="58.5">R3</text>
<text x="237.8" y="61.1">R4</text>
<text x="237.8" y="63.6">R6</text>
<text x="242.3" y="61.1">R5</text>
<text x="242.3" y="63.6">R7</text>
<text x="237.8" y="66.1">G0</text>
<text x="237.8" y="68.7">G2</text>
<text x="237.8" y="71.2">G4</text>
<text x="242.3" y="66.1">G1</text>
<text x="242.3" y="68.7">G3</text>
<text x="242.3" y="71.2">G5</text>
<text x="237.8" y="73.8">G6</text>
<text x="237.8" y="76.3">B0</text>
<text x="242.3" y="73.8">G7</text>
<text x="242.3" y="76.3">B1</text>
<text x="237.8" y="78.8">B2</text>
<text x="237.8" y="81.4">B4</text>
<text x="237.8" y="83.9">B6</text>
<text x="242.3" y="78.8">B3</text>
<text x="242.3" y="81.4">B5</text>
<text x="242.3" y="83.9">B7</text>
</g>
<text font-size="2" fill="#800000" x="37.2" y="156.5" transform="rotate(-90 37.2 156.5)">+</text>
<g font-size="1.6" fill="#f0f">
<text x="237.8" y="53.4">3.3V</text>
<text x="237.8" y="50.9">5.0V</text>
<text x="242.3" y="53.4">GND</text>
<text x="242.3" y="50.9">GND</text>
<text x="237.8" y="89">CLK</text>
<text x="242.3" y="89">DE</text>
<text x="237.8" y="91.5">L/R</text>
<text x="237.8" y="96.6">X1</text>
<text x="237.8" y="99.1">Y1</text>
<text x="242.3" y="96.6">X2</text>
<text x="242.3" y="99.1">Y2</text>
</g>
<g font-size="1.6" fill="#800000">
<text x="133.1" y="61.1" transform="rotate(-90 133.1 61.1)">D</text>
<text x="136.5" y="64.2" transform="rotate(-90 136.5 64.2)">G</text>
<text x="136.5" y="61.1" transform="rotate(-90 136.5 61.1)">S</text>
<text x="168.6" y="61.1" transform="rotate(-90 168.6 61.1)">D</text>
<text x="172.1" y="64.2" transform="rotate(-90 172.1 64.2)">G</text>
<text x="172.1" y="61.1" transform="rotate(-90 172.1 61.1)">S</text>
</g>
<text font-size="1.6" fill="#808080" x="25.1" y="187.1">This hardware design by Olimex LTD is licensed under a Creative Commons Attribution-ShareAlike 3.0 Unported License.</text>
<g font-size="1.3" fill="#f0f">
<text x="237.8" y="94.1">PWRE</text>
<text x="242.3" y="94.1">BKL</text>
<text x="242.3" y="91.5">U/D</text>
</g>
<g font-size="1" fill="#800000">
<text x="132.8" y="62.6">&quot;P&quot;-MOS</text>
<text x="168.3" y="62.6">&quot;P&quot;-MOS</text>
<text x="113.8" y="88.6" transform="rotate(-90 113.8 88.6)">47k</text>
<text x="113.8" y="90.7">10k</text>
<text x="126.5" y="99.3">10k</text>
<text x="162.1" y="99.3">10k</text>
<text x="126.5" y="102.2" transform="rotate(-90 126.5 102.2)">47k</text>
<text x="162.1" y="102.2" transform="rotate(-90 162.1 102.2)">47k</text>
</g>
<g font-size="1" fill="#f0f">
<text x="237.8" y="86.4">HSYNC</text>
<text x="241.6" y="86.4">VSYNC</text>
</g>
</svg>
